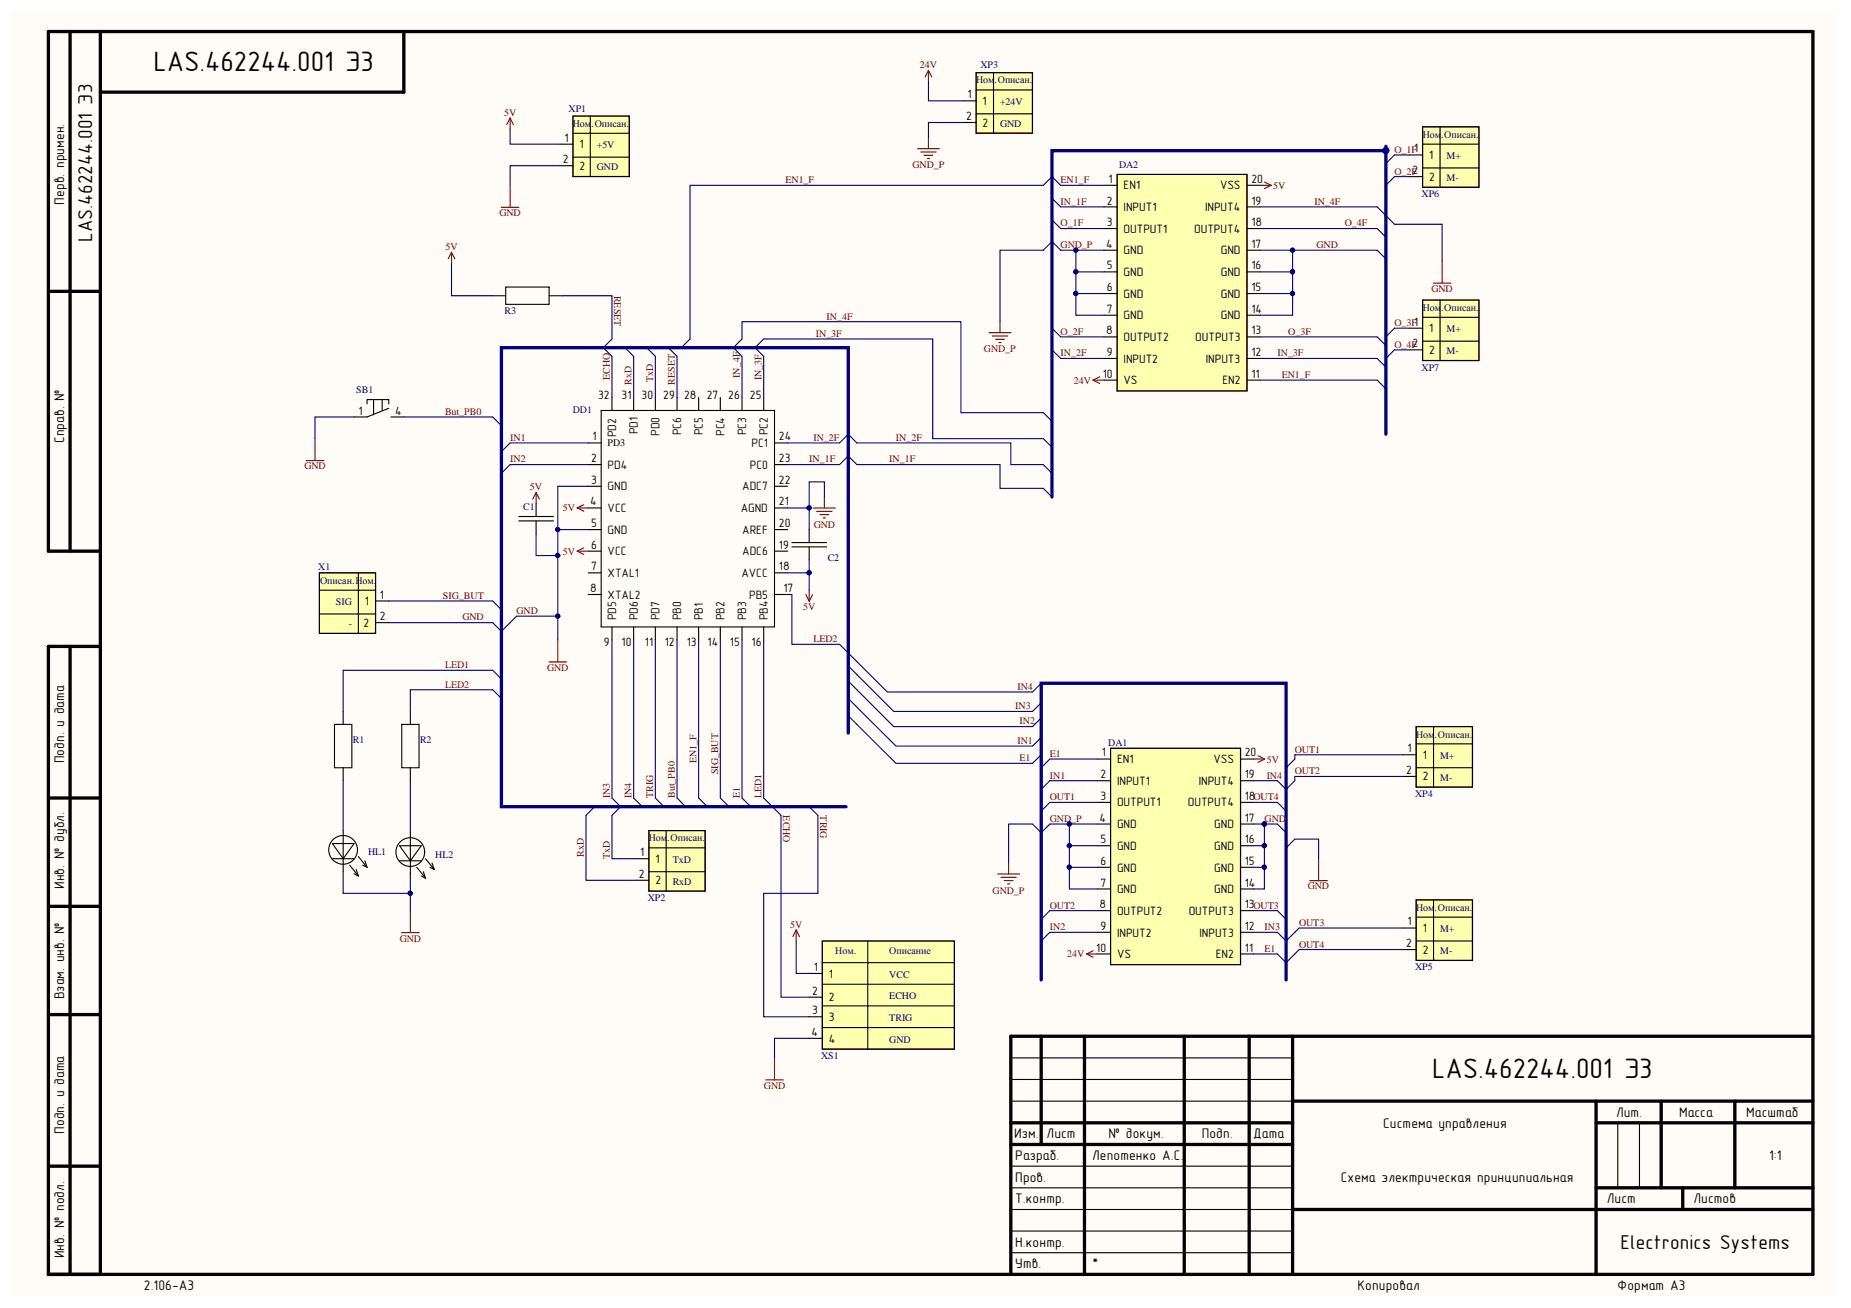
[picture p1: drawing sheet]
<svg xmlns="http://www.w3.org/2000/svg" width="297mm" height="210mm" viewBox="0 0 297 210" stroke-linecap="round" stroke-linejoin="round" font-family="sans-serif">
<path d="M2.2 1.6h292.2v206.4h-292.2z" fill="#fffcf8"/>
<g fill="none" stroke="#000" stroke-width=".53">
<path d="M11.2 5.1v83.3M16.1 5.1v199.4M64.8 5.1v9.7h-48.7M7.8 46.8h8.3M16.1 88.4h-8.3v-83.3h283.1v199.4h-283.1v-100.8h8.3M11.2 103.7v100.8M7.8 128.1h8.3M7.8 145.4h8.3M7.8 162.8h8.3M167.1 166.3v17.4M174 166.3v38.2M190 166.3v38.2"/>
<path d="M200.5 166.3v38.2M207.4 176.7h83.5M207.4 166.3v38.2M256.1 176.7v27.8M266.6 176.7v13.9M278.4 176.7v13.9M290.9 166.3h-128.7v38.2M7.8 187.1h8.3M162.2 180.2h45.2M162.2 183.7h45.2M207.4 194.1h83.5M256.1 180.2h34.8"/>
<path d="M256.1 190.6h34.8M270 190.6v3.5"/>
</g>
<g fill="none" stroke="#000" stroke-width=".18">
<path d="M94.4 71.1h2.1M94.4 74.6h2.1M94.4 78h2.1M96.5 65.9h27.8v34.7h-27.8zM98.2 63.8v2.1M101.7 63.8v2.1M105.2 63.8v2.1M108.6 63.8v2.1M112.1 63.8v2.1M115.6 63.8v2.1M119.1 63.8v2.1M122.6 63.8v2.1"/>
<path d="M124.3 71.1h2.1M124.3 74.6h2.1M124.3 78h2.1M94.4 81.5h2.1M94.4 85h2.1M94.4 88.4h2.1M94.4 91.9h2.1M94.4 95.4h2.1M124.3 81.5h2.1M124.3 85h2.1M124.3 88.4h2.1M124.3 91.9h2.1"/>
<path d="M124.3 95.4h2.1M98.2 100.6v2.1M101.7 100.6v2.1M105.2 100.6v2.1M108.6 100.6v2.1M112.1 100.6v2.1M115.6 100.6v2.1M119.1 100.6v2.1M122.6 100.6v2.1M162.2 176.7h45.2M162.2 173.2h45.2M162.2 169.8h45.2"/>
<path d="M162.2 197.6h45.2M162.2 194.1h45.2M162.2 190.6h45.2M162.2 187.1h45.2M259.6 180.2v10.4M263.1 180.2v10.4M162.2 201h45.2"/>
</g>
<path d="M179.3 28h20.8v34.7h-20.8z" fill="#ffffb0" stroke="#800000" stroke-width=".16"/>
<g fill="none" stroke="#000" stroke-width=".18">
<path d="M177.2 36.7h2.1M177.2 33.2h2.1M177.2 29.7h2.1M179.3 28h20.8v34.7h-20.8zM200.1 36.7h2.1M200.1 33.2h2.1M200.1 29.7h2.1M177.2 57.5h2.1M177.2 54.1h2.1M177.2 50.6h2.1M177.2 47.1h2.1M177.2 43.6h2.1"/>
<path d="M177.2 40.2h2.1M200.1 57.5h2.1M200.1 54.1h2.1M200.1 50.6h2.1M200.1 47.1h2.1M200.1 43.6h2.1M200.1 40.2h2.1M177.2 61h2.1M200.1 61h2.1"/>
</g>
<path d="M178.2 120.1h20.9v34.7h-20.9z" fill="#ffffb0" stroke="#800000" stroke-width=".16"/>
<g fill="none" stroke="#000" stroke-width=".18">
<path d="M176.1 139.2h2.1M176.1 135.7h2.1M176.1 132.2h2.1M176.1 128.8h2.1M176.1 125.3h2.1M176.1 121.8h2.1M178.2 120.1h20.9v34.7h-20.9zM199.1 139.2h2.1M199.1 135.7h2.1M199.1 132.2h2.1M199.1 128.8h2.1M199.1 125.3h2.1"/>
<path d="M199.1 121.8h2.1M176.1 153.1h2.1M176.1 149.6h2.1M176.1 146.1h2.1M176.1 142.7h2.1M199.1 153.1h2.1M199.1 149.6h2.1M199.1 146.1h2.1M199.1 142.7h2.1"/>
</g>
<path d="M228.3 20.3h9v9.7h-9z" fill="#ffffb0" stroke="#800000" stroke-width=".16"/>
<path d="M226.2 28.3h2.1M226.2 24.9h2.1M228.3 20.3h9v9.8h-9zM228.3 23.1h9M228.3 27h9M231.1 20.3v9.8" fill="none" stroke="#000" stroke-width=".18"/>
<path d="M228.3 48.1h9v9.7h-9z" fill="#ffffb0" stroke="#800000" stroke-width=".16"/>
<path d="M226.2 56.1h2.1M226.2 52.7h2.1M228.3 48.1h9v9.8h-9zM228.3 50.9h9M228.3 54.8h9M231.1 48.1v9.8" fill="none" stroke="#000" stroke-width=".18"/>
<path d="M227.3 116.6h9v9.7h-9z" fill="#ffffb0" stroke="#800000" stroke-width=".16"/>
<path d="M227.3 116.6h9v9.7h-9zM227.3 119.4h9M230 116.6v9.7M225.2 124.6h2.1M225.2 121.1h2.1M227.3 123.2h9" fill="none" stroke="#000" stroke-width=".18"/>
<path d="M227.3 144.4h9v9.7h-9z" fill="#ffffb0" stroke="#800000" stroke-width=".16"/>
<path d="M225.2 152.4h2.1M225.2 148.9h2.1M227.3 144.4h9v9.7h-9zM227.3 147.2h9M227.3 151h9M230 144.4v9.7" fill="none" stroke="#000" stroke-width=".18"/>
<path d="M91.9 18.6h9.1v9.7h-9.1z" fill="#ffffb0" stroke="#800000" stroke-width=".16"/>
<path d="M91.9 18.6h9.1v9.7h-9.1zM94.7 18.6v9.7M89.9 26.6h2M89.9 23.1h2M91.9 21.4h9.1M91.9 25.2h9.1" fill="none" stroke="#000" stroke-width=".18"/>
<path d="M104.1 133.3h9v9.7h-9z" fill="#ffffb0" stroke="#800000" stroke-width=".16"/>
<path d="M102 137.8h2.1M104.1 133.3h9.1v9.7h-9.1zM104.1 136.1h9.1M104.1 139.9h9.1M106.9 133.3v9.7M102 141.3h2.1" fill="none" stroke="#000" stroke-width=".18"/>
<path d="M132 151h21.1v17.3h-21.1z" fill="#ffffb0" stroke="#800000" stroke-width=".16"/>
<g fill="none" stroke="#000" stroke-width=".18">
<path d="M83.3 82.9h5.5M83.3 83.6h5.5M86 80.8v2.1M86 83.6v2.1M127.1 87.1h5.5M127.1 87.8h5.5M129.9 85v2.1M129.9 87.8v2M129.9 156.2h2.1M132 151h21.2v17.4h-21.2zM132 157.9h21.2M132 154.5h21.2"/>
<path d="M139.3 151v17.4M129.9 160h2.1M129.9 163.2h2.1M129.9 166.6h2.1M132 164.9h21.2M132 161.4h21.2"/>
</g>
<path d="M156.6 11.7h9.1v9.7h-9.1z" fill="#ffffb0" stroke="#800000" stroke-width=".16"/>
<g fill="none" stroke="#000" stroke-width=".18">
<path d="M154.6 19.7h2M154.6 16.2h2M156.6 11.7h9.1v9.7h-9.1zM156.6 14.4h9.1M156.6 18.3h9.1M159.4 11.7v9.7M79.1 47.5h2.1M81.2 46.1h6.9v2.7h-6.9zM88.1 47.5h2.1M58.9 64.8v-.7h3.5v.7M59.9 64.1v2.5M61.3 64.1v1.8"/>
<path d="M62.4 65.5l-3.5 1.4h-2.1M62.7 66.9h2.1"/>
</g>
<path d="M51.3 91.9h8.9v9.7h-8.9z" fill="#ffffb0" stroke="#800000" stroke-width=".16"/>
<g fill="none" stroke="#000" stroke-width=".18">
<path d="M51.3 91.9h9v9.8h-9zM51.3 94.7h9M51.3 98.5h9M57.5 91.9v9.8M60.3 99.9h2.1M60.3 96.4h2.1M53.7 116.3h2.8v6.9h-2.8zM55.1 114.2v2.1M64.5 116.3h2.7v6.9h-2.7zM65.8 114.2v2.1M53.3 135.4h3.5l-1.7 2.4zM53.3 137.8h3.5"/>
<path d="M55.1 123.2v2.1M55.1 133.3v6.6M56.1 138.8l1.4 1.8M57.2 139.5l.3 1.1M57.5 137.5l1.4 1.7M58.2 138.8l.7 .4M58.6 138.1l.3 1.1M64.1 135.7h3.5l-1.8 2.4zM64.1 138.1h3.5M65.8 123.2v2.1M65.8 133.6v6.6M66.9 139.2l1.4 1.7"/>
<path d="M67.9 139.9l.4 1M68.3 137.8l1.4 1.7M69 139.2l.7 .3M69.3 138.5l.4 1M56.8 140.2l.7 .4M67.6 140.6l.7 .3"/>
<circle cx="55.1" cy="136.4" r="2.31"/>
<circle cx="65.8" cy="136.7" r="2.31"/>
</g>
<path d="M222.4 24.2h-53.6v55.6M222.4 23.5v46.2M136.1 117.6v-61.8h-55.6v73.7h55.3M167.1 157.3v-47.7h39.3v47.7" fill="none" stroke="#000080" stroke-width=".53"/>
<g fill="#000080" stroke="#000080" stroke-width=".16">
<circle cx="222.4" cy="24.2" r=".51"/>
<circle cx="65.8" cy="143.3" r=".34"/>
<circle cx="172.6" cy="43.6" r=".34"/>
<circle cx="172.6" cy="47.1" r=".34"/>
<circle cx="207.4" cy="43.6" r=".34"/>
<circle cx="207.4" cy="47.1" r=".34"/>
<circle cx="202.9" cy="139.2" r=".34"/>
<circle cx="202.9" cy="135.7" r=".33"/>
<circle cx="202.9" cy="132.2" r=".34"/>
<circle cx="171.6" cy="139.2" r=".34"/>
<circle cx="171.6" cy="135.7" r=".33"/>
<circle cx="89.5" cy="85" r=".34"/>
<circle cx="129.8" cy="91.9" r=".34"/>
<circle cx="129.8" cy="81.5" r=".34"/>
<circle cx="89.5" cy="89.1" r=".34"/>
<circle cx="89.5" cy="98.9" r=".33"/>
<circle cx="171.6" cy="132.2" r=".34"/>
<circle cx="172.6" cy="40.1" r=".33"/>
<circle cx="207.4" cy="40.1" r=".33"/>
</g>
<g fill="none" stroke="#000080" stroke-width=".18">
<path d="M149 13.1v3.1h5.6M154.6 19.7h-5.6v2.4M81.9 20.7v2.4h8M89.9 26.6h-8v3.1M168.8 31.8l1.4 1.4h7M168.8 35.3l1.4 1.4h7M177.2 29.7h-7l-1.4-1.4-1.4 1.4h-56.7v24.7l-1.4 1.4M202.2 33.2h18.8l2.8 2.8h7.6v5.9M202.2 36.7h18.8l1.4 1.4M226.2 24.9h-2.4l-1.4 1.4M226.2 28.3h-2.4l-1.4 1.4M72.5 42.2v5.3h6.6"/>
<path d="M90.2 47.5h8v6.9l-1.4 1.4 1.4 1.4v6.6M100.3 55.8l1.4 1.4v6.6M103.8 55.8l1.4 1.4v6.6M107.3 55.8l1.3 1.4v6.6M168.8 52.7l1.4 1.4h7M168.8 56.1l1.4 1.4h7M172.7 40.2v10.4h4.5M172.7 43.6h4.5M172.7 47.1h4.5M177.2 40.2h-7l-1.4-1.4-1.4 1.4h-6.9v11.4M202.2 54.1h18.8l1.4 1.3M202.2 40.2h18.8l1.4 1.3"/>
<path d="M202.2 57.5h18.8l1.4 1.4M202.2 43.6h5.2M202.2 47.1h5.2M207.4 40.2v10.4h-5.2M226.2 56.1h-2.4l-1.4 1.4M226.2 52.7h-2.4l-1.4 1.4M56.8 66.9h-6.3v3.5M64.8 66.9h14.3l1.4 1.4M94.4 71.1h-12.5l-1.4 1.4M94.4 78h-4.9v7M94.4 74.6h-12.5l-1.4 1.4M119.1 63.8v-6.6l-1.4-1.4 1.4-1.4v-2.8h35.1v14.6h13.2l1.4 1.4"/>
<path d="M122.6 63.8v-6.6l-1.4-1.4 1.4-1.4h27.1v16h17.7l1.4 1.4M126.4 74.6h8.3l1.4-1.4 1.4 1.4h23v3.8h6.9l1.4 1.4M126.4 71.1h8.3l1.4-1.4 1.4 1.4h24.7v3.5h5.2l1.4 1.4M132.3 79.8v-2.5h-2.4v7.7M202.2 61h18.8l1.4 1.4M62.4 96.4h16.7l1.4 1.4M86 85.7v3.5h3.5M89.5 98.9h-6.6l-2.4 2.4-1.4-1.4h-16.7M94.4 85h-4.9v17.7M126.4 95.4h.7v8h7.6l7.7 7.6h23.3l1.4-1.4M126.4 91.9h3.5M126.4 81.5h3.5"/>
<path d="M129.9 89.8v4.9M80.5 109l-1.4-1.4h-24v6.6M80.5 112.1l-1.4-1.4h-13.3v3.5M98.2 102.7v25.4l1.4 1.4-1.4 1.3v7h3.8M101.7 102.7v25.4l1.4 1.4M105.2 102.7v25.4l1.4 1.4M108.6 102.7v25.4l1.4 1.4M112.1 102.7v25.4l1.4 1.4M115.6 102.7v25.4l1.4 1.4M119.1 102.7v25.4l1.4 1.4M122.6 102.7v25.4l2.7 2.7v29.2h4.6M136.1 114.9l7.7 7.6h21.9l1.4-1.4"/>
<path d="M136.1 112.1l7.7 7.6h21.9l1.4-1.4M136.1 109.3l7.3 7.3h22.3l1.4-1.4M136.1 106.9l7.3 7.3h22.3l1.4-1.4M55.1 139.9v3.5h10.7M55.1 125.3v8M65.8 125.3v8.3M95.4 129.5l-1.4 1.3v10.5h8M129.9 129.5l1.4 1.3v12.6h-8.7v19.8h7.3M171.6 132.2v10.5h4.5M171.6 139.2h4.5M171.6 135.7h4.5M176.1 128.8h-7.6l-1.4 1.4"/>
<path d="M176.1 125.3h-7.6l-1.4 1.4M176.1 132.2h-7.6l-1.4 1.4-1.4-1.4h-3.8v6.3M176.1 121.8h-7.6l-1.4 1.4M201.2 135.7h1.7v7h-1.7M201.2 132.2h3.8l1.4 1.4M201.2 128.8h3.8l1.4 1.4M201.2 139.2h1.7M202.9 132.2v3.5M206.4 136.1l1.4-1.4h3.8v3.1M225.2 121.1h-17.4v.7l-1.4 1.4M225.2 124.6h-17.4v.7l-1.4 1.4-1.4-1.4h-3.8M65.8 140.2v5.9"/>
<path d="M127.8 151v5.2h2.1M176.1 146.1h-7.6l-1.4 1.4M176.1 149.6h-7.6l-1.4 1.4M201.2 146.1h3.8l1.4 1.4M225.2 148.9h-16.7l-2.1 2.1-1.4-1.4h-3.8M225.2 152.4h-16.7l-2.1 2.1-1.4-1.4h-3.8M129.9 166.6h-5.6v3.2"/>
</g>
<g fill="none" stroke="#800000" stroke-width=".18">
<path d="M81.9 18.9l-.6 1.1M81.9 18.9l.5 1.1M81.9 18.9v1.8M149 11.3l-.5 1.1M149 11.3l.5 1.1M149 11.3v1.8M80.4 33.3h2.9M81.9 29.7v3.6M147.2 23.9h3.6M147.8 24.4h2.4M148.3 24.9h1.4M148.8 25.4h.4"/>
<path d="M149 22.1v1.8M202.2 29.7h1.8M202.9 29.2l1.1 .5M204 29.7l-1.1 .6M72.5 40.5l-.6 1M72.5 40.5l.5 1M72.5 40.5v1.7M158.7 53.4h3.5M159.2 53.9h2.5M159.8 54.5h1.4M160.3 55h.4M160.5 51.6v1.8"/>
<path d="M230 45.4h2.8M231.4 41.9v3.5M49.1 73.9h2.9M50.5 70.4v3.5M86 79l-.5 1.1M86 79l.6 1.1M86 79v1.8M132.3 79.8v1.7M175.4 61l1.1 .5M175.4 61h1.8M176.5 60.5l-1.1 .5M92.6 81.5h1.8"/>
<path d="M92.6 81.5l1.1 .5M92.6 88.4l1.1 .6M92.6 88.4h1.8M93.7 81l-1.1 .5M93.7 87.9l-1.1 .5M129.3 95.4l.6 1.1M129.9 94.7v1.8M130.4 95.4l-.5 1.1M130.5 81.5h3.6M131.1 82.1h2.4M131.6 82.6h1.4M132.1 83.1h.4"/>
<path d="M88.1 106.2h2.8M89.5 102.7v3.5M161.9 138.5v1.8M201.2 121.8h1.7M201.9 121.3l1 .5M202.9 121.8l-1 .5M211.6 137.8v3.5M64.4 149.7h2.9M65.8 146.1v3.6M127.8 149.2l-.6 1.1M127.8 149.2l.5 1.1M127.8 149.2v1.8"/>
<path d="M160.1 140.3h3.5M160.6 140.8h2.5M161.1 141.3h1.5M161.7 141.8h.3M174.4 153.1l1 .5M174.4 153.1h1.7M175.4 152.6l-1 .5M210.2 141.3h2.8M122.9 173.3h2.8M124.3 169.8v3.5"/>
</g>
<g font-size="4.5">
<text x="24.6" y="11.5">LAS.462244.001 Э3</text>
<text x="229.8" y="173.1">LAS.462244.001 Э3</text>
</g>
<g font-size="3.2">
<text x="14.8" y="38.8" transform="rotate(-90 14.8 38.8)">LAS.462244.001 Э3</text>
<text x="260.1" y="200.4">Electronics Systems</text>
</g>
<g font-size="2.2">
<text x="10.3" y="32.9" transform="rotate(-90 10.3 32.9)">Перв. примен.</text>
<text x="10.3" y="71.1" transform="rotate(-90 10.3 71.1)">Справ. №</text>
<text x="10.3" y="122.5" transform="rotate(-90 10.3 122.5)">Подп. и дата</text>
<text x="10.3" y="142.6" transform="rotate(-90 10.3 142.6)">Инв. № дубл.</text>
<text x="10.3" y="160.4" transform="rotate(-90 10.3 160.4)">Взам. инв. №</text>
<text x="259.3" y="179.2">Лит.</text>
<text x="269.4" y="179.2">Масса</text>
<text x="280.2" y="179.2">Масштаб</text>
<text x="10.3" y="181.9" transform="rotate(-90 10.3 181.9)">Подп. и дата</text>
<text x="162.8" y="182.7">Изм.</text>
<text x="168" y="182.7">Лист</text>
<text x="177.9" y="182.7">№ докум.</text>
<text x="192.9" y="182.7">Подп.</text>
<text x="201.1" y="182.7">Дата</text>
<text x="222" y="181">Система управления</text>
<text x="162.9" y="189.7">Пров.</text>
<text x="162.9" y="186.2">Разраб.</text>
<text x="175.3" y="186.2">Лепотенко А.С.</text>
<text x="215.2" y="189.7">Схема электрическая принципиальная</text>
<text x="283.9" y="186.2">1:1</text>
<text x="162.9" y="193.1">Т.контр.</text>
<text x="257.9" y="193.1">Лист</text>
<text x="271.8" y="193.1">Листов</text>
<text x="10.3" y="201.9" transform="rotate(-90 10.3 201.9)">Инв. № подл.</text>
<text x="162.9" y="203.6">Утв.</text>
<text x="162.9" y="200.1">Н.контр.</text>
<text x="175.3" y="203.6">*</text>
<text x="23.1" y="207">2.106-A3</text>
<text x="217.9" y="207">Копировал</text>
<text x="259.6" y="207">Формат А3</text>
</g>
<g font-size="1.9">
<text x="155.3" y="15.8">1</text>
<text x="157.7" y="16.9">1</text>
<text x="90.6" y="22.7">1</text>
<text x="93" y="23.8">1</text>
<text x="155" y="19.3">2</text>
<text x="157.7" y="20.3">2</text>
<text x="90.3" y="26.2">2</text>
<text x="93" y="27.2">2</text>
<text x="177.9" y="29.3">1</text>
<text x="200.8" y="29.3">20</text>
<text x="226.7" y="27.9">2</text>
<text x="226.9" y="24.5">1</text>
<text x="229.4" y="29">2</text>
<text x="229.4" y="25.5">1</text>
<text x="177.6" y="32.8">2</text>
<text x="180.3" y="33.9">INPUT1</text>
<text x="180.3" y="30.4">EN1</text>
<text x="193.4" y="33.9">INPUT4</text>
<text x="195.8" y="30.4">VSS</text>
<text x="200.8" y="32.8">19</text>
<text x="177.5" y="39.8">4</text>
<text x="177.6" y="36.3">3</text>
<text x="180.3" y="40.8">GND</text>
<text x="180.3" y="37.3">OUTPUT1</text>
<text x="191.6" y="37.3">OUTPUT4</text>
<text x="195.9" y="40.8">GND</text>
<text x="200.8" y="39.8">17</text>
<text x="200.8" y="36.3">18</text>
<text x="177.6" y="46.7">6</text>
<text x="177.6" y="43.2">5</text>
<text x="180.3" y="47.8">GND</text>
<text x="180.3" y="44.3">GND</text>
<text x="195.9" y="47.8">GND</text>
<text x="195.9" y="44.3">GND</text>
<text x="200.8" y="46.7">15</text>
<text x="200.8" y="43.2">16</text>
<text x="177.5" y="53.6">8</text>
<text x="177.6" y="50.2">7</text>
<text x="180.3" y="51.2">GND</text>
<text x="195.9" y="51.2">GND</text>
<text x="200.8" y="53.6">13</text>
<text x="200.8" y="50.2">14</text>
<text x="226.9" y="52.3">1</text>
<text x="229.4" y="53.3">1</text>
<text x="177.6" y="57.2">9</text>
<text x="180.3" y="58.2">INPUT2</text>
<text x="180.3" y="54.7">OUTPUT2</text>
<text x="191.8" y="54.7">OUTPUT3</text>
<text x="193.5" y="58.2">INPUT3</text>
<text x="200.8" y="57.2">12</text>
<text x="226.7" y="55.8">2</text>
<text x="229.4" y="56.8">2</text>
<text x="96" y="64.1">32</text>
<text x="99.8" y="64.1">31</text>
<text x="103" y="64.1">30</text>
<text x="106.4" y="64.1">29</text>
<text x="109.8" y="64.1">28</text>
<text x="113.4" y="64.1">27</text>
<text x="116.9" y="64.1">26</text>
<text x="120.3" y="64.1">25</text>
<text x="177" y="60.6">10</text>
<text x="180.3" y="61.7">VS</text>
<text x="196.2" y="61.7">EN2</text>
<text x="200.8" y="60.6">11</text>
<text x="57.6" y="66.5">1</text>
<text x="63.4" y="66.5">4</text>
<text x="95.1" y="70.7">1</text>
<text x="98.9" y="70.2" transform="rotate(-90 98.9 70.2)">PD2</text>
<text x="102.3" y="69.7" transform="rotate(-90 102.3 69.7)">PD1</text>
<text x="105.8" y="70" transform="rotate(-90 105.8 70)">PD0</text>
<text x="109.3" y="69.8" transform="rotate(-90 109.3 69.8)">PC6</text>
<text x="112.8" y="69.8" transform="rotate(-90 112.8 69.8)">PC5</text>
<text x="116.2" y="70" transform="rotate(-90 116.2 70)">PC4</text>
<text x="119.8" y="69.8" transform="rotate(-90 119.8 69.8)">PC3</text>
<text x="120.6" y="71.7">PC1</text>
<text x="123.2" y="69.8" transform="rotate(-90 123.2 69.8)">PC2</text>
<text x="125" y="70.7">24</text>
<text x="94.8" y="74.2">2</text>
<text x="94.8" y="77.6">3</text>
<text x="97.5" y="75.2">PD4</text>
<text x="120.3" y="75.2">PC0</text>
<text x="125" y="74.2">23</text>
<text x="125" y="77.6">22</text>
<text x="94.7" y="81.1">4</text>
<text x="97.5" y="78.7">GND</text>
<text x="97.5" y="82.2">VCC</text>
<text x="118.9" y="82.2">AGND</text>
<text x="119.1" y="78.7">ADC7</text>
<text x="125" y="81.1">21</text>
<text x="94.8" y="84.6">5</text>
<text x="94.8" y="88.1">6</text>
<text x="97.5" y="85.6">GND</text>
<text x="97.5" y="89.1">VCC</text>
<text x="119.1" y="85.6">AREF</text>
<text x="119.1" y="89.1">ADC6</text>
<text x="125" y="84.6">20</text>
<text x="125" y="88.1">19</text>
<text x="94.7" y="95">8</text>
<text x="94.8" y="91.5">7</text>
<text x="97.5" y="92.6">XTAL1</text>
<text x="119" y="92.6">AVCC</text>
<text x="125" y="91.5">18</text>
<text x="125.7" y="95">17</text>
<text x="58.3" y="100.6">2</text>
<text x="58.6" y="97.1">1</text>
<text x="61" y="99.5">2</text>
<text x="61" y="96.1">1</text>
<text x="97.5" y="96.1">XTAL2</text>
<text x="98.9" y="99.6" transform="rotate(-90 98.9 99.6)">PD5</text>
<text x="102.3" y="99.6" transform="rotate(-90 102.3 99.6)">PD6</text>
<text x="105.8" y="99.6" transform="rotate(-90 105.8 99.6)">PD7</text>
<text x="109.3" y="99.6" transform="rotate(-90 109.3 99.6)">PB0</text>
<text x="112.8" y="99.6" transform="rotate(-90 112.8 99.6)">PB1</text>
<text x="116.2" y="99.6" transform="rotate(-90 116.2 99.6)">PB2</text>
<text x="119.8" y="99.6" transform="rotate(-90 119.8 99.6)">PB3</text>
<text x="120.2" y="96.1">PB5</text>
<text x="123.2" y="99.6" transform="rotate(-90 123.2 99.6)">PB4</text>
<text x="96.9" y="103.7">9</text>
<text x="99.8" y="103.7">10</text>
<text x="103.5" y="103.7">11</text>
<text x="106.7" y="103.7">12</text>
<text x="110.2" y="103.7">13</text>
<text x="113.5" y="103.7">14</text>
<text x="117.1" y="103.7">15</text>
<text x="120.6" y="103.7">16</text>
<text x="176.6" y="124.9">2</text>
<text x="176.8" y="121.4">1</text>
<text x="179.3" y="126">INPUT1</text>
<text x="179.3" y="122.5">EN1</text>
<text x="192.4" y="126">INPUT4</text>
<text x="194.7" y="122.5">VSS</text>
<text x="199.8" y="124.9">19</text>
<text x="199.8" y="121.4">20</text>
<text x="225.6" y="124.2">2</text>
<text x="225.9" y="120.7">1</text>
<text x="228.3" y="125.2">2</text>
<text x="228.3" y="121.8">1</text>
<text x="176.5" y="131.8">4</text>
<text x="176.6" y="128.4">3</text>
<text x="179.3" y="129.4">OUTPUT1</text>
<text x="190.6" y="129.4">OUTPUT4</text>
<text x="199.8" y="131.8">17</text>
<text x="199.8" y="128.4">18</text>
<text x="102.8" y="137.4">1</text>
<text x="176.6" y="135.3">5</text>
<text x="179.3" y="136.4">GND</text>
<text x="179.3" y="132.9">GND</text>
<text x="194.9" y="136.4">GND</text>
<text x="194.9" y="132.9">GND</text>
<text x="199.8" y="135.3">16</text>
<text x="102.5" y="140.9">2</text>
<text x="105.2" y="141.9">2</text>
<text x="105.2" y="138.5">1</text>
<text x="176.6" y="142.3">7</text>
<text x="176.6" y="138.8">6</text>
<text x="179.3" y="143.3">GND</text>
<text x="179.3" y="139.9">GND</text>
<text x="194.9" y="143.3">GND</text>
<text x="194.9" y="139.9">GND</text>
<text x="199.8" y="142.3">14</text>
<text x="199.8" y="138.8">15</text>
<text x="176.5" y="145.7">8</text>
<text x="176.6" y="149.2">9</text>
<text x="179.3" y="146.8">OUTPUT2</text>
<text x="190.8" y="146.8">OUTPUT3</text>
<text x="199.8" y="149.2">12</text>
<text x="199.8" y="145.7">13</text>
<text x="225.9" y="148.5">1</text>
<text x="228.3" y="149.6">1</text>
<text x="130.6" y="155.8">1</text>
<text x="175.9" y="152.7">10</text>
<text x="179.3" y="153.8">VS</text>
<text x="179.3" y="150.3">INPUT2</text>
<text x="192.5" y="150.3">INPUT3</text>
<text x="195.1" y="153.8">EN2</text>
<text x="199.8" y="152.7">11</text>
<text x="225.6" y="152">2</text>
<text x="228.3" y="153">2</text>
<text x="130.3" y="159.6">2</text>
<text x="133" y="156.9">1</text>
<text x="133" y="160.7">2</text>
<text x="130.2" y="166.3">4</text>
<text x="130.3" y="162.7">3</text>
<text x="133" y="163.8">3</text>
<text x="133" y="167.3">4</text>
</g>
<g font-size="1.6" fill="#800000">
<text x="147.6" y="10.9">24V</text>
<text x="80.9" y="18.6">5V</text>
<text x="126.1" y="29.4">EN1_F</text>
<text x="146.4" y="27">GND_P</text>
<text x="170.2" y="29.4">EN1_F</text>
<text x="223.8" y="24.5">O_1F</text>
<text x="223.8" y="28">O_2F</text>
<text x="80.1" y="34.7">GND</text>
<text x="170.2" y="32.9">IN_1F</text>
<text x="204.3" y="30.3">5V</text>
<text x="210.9" y="32.9">IN_4F</text>
<text x="71.5" y="40.1">5V</text>
<text x="170.2" y="36.3">O_1F</text>
<text x="170.2" y="39.8">GND_P</text>
<text x="211.3" y="39.8">GND</text>
<text x="215.8" y="36.3">O_4F</text>
<text x="98.6" y="47.4" transform="rotate(90 98.6 47.4)">RESET</text>
<text x="229.7" y="46.8">GND</text>
<text x="132.7" y="51.3">IN_4F</text>
<text x="170.2" y="53.7">O_2F</text>
<text x="206.7" y="53.7">O_3F</text>
<text x="223.8" y="52.3">O_3F</text>
<text x="130.9" y="54.1">IN_3F</text>
<text x="157.9" y="56.6">GND_P</text>
<text x="170.2" y="57.2">IN_2F</text>
<text x="205" y="57.2">IN_3F</text>
<text x="223.8" y="55.8">O_4F</text>
<text x="97.8" y="61" transform="rotate(-90 97.8 61)">ECHO</text>
<text x="101.4" y="61.7" transform="rotate(-90 101.4 61.7)">RxD</text>
<text x="104.8" y="61.3" transform="rotate(-90 104.8 61.3)">TxD</text>
<text x="108.3" y="61.7" transform="rotate(-90 108.3 61.7)">RESET</text>
<text x="118.7" y="60.7" transform="rotate(-90 118.7 60.7)">IN_4F</text>
<text x="122.2" y="61" transform="rotate(-90 122.2 61)">IN_3F</text>
<text x="172.3" y="61.5">24V</text>
<text x="205.7" y="60.7">EN1_F</text>
<text x="71.4" y="66.6">But_PB0</text>
<text x="81.9" y="70.8">IN1</text>
<text x="130.5" y="70.8">IN_2F</text>
<text x="143.8" y="70.8">IN_2F</text>
<text x="48.8" y="75.3">GND</text>
<text x="81.9" y="74.2">IN2</text>
<text x="129.9" y="74.2">IN_1F</text>
<text x="142.7" y="74.2">IN_1F</text>
<text x="85" y="78.7">5V</text>
<text x="90.3" y="82">5V</text>
<text x="90.3" y="89">5V</text>
<text x="130.6" y="84.7">GND</text>
<text x="71.1" y="96.1">SIG_BUT</text>
<text x="74.2" y="99.6">GND</text>
<text x="82.9" y="98.5">GND</text>
<text x="128.9" y="97.9">5V</text>
<text x="71.4" y="107.2">LED1</text>
<text x="87.8" y="107.7">GND</text>
<text x="130.5" y="103.1">LED2</text>
<text x="71.4" y="110.3">LED2</text>
<text x="162.9" y="113.8">IN3</text>
<text x="163.3" y="110.7">IN4</text>
<text x="163.3" y="119.4">IN1</text>
<text x="163.6" y="116.2">IN2</text>
<text x="111.8" y="122.5" transform="rotate(-90 111.8 122.5)">EN1_F</text>
<text x="115.3" y="124.2" transform="rotate(-90 115.3 124.2)">SIG_BUT</text>
<text x="163.6" y="122.2">E1</text>
<text x="168.5" y="121.5">E1</text>
<text x="168.5" y="124.9">IN1</text>
<text x="203.3" y="124.9">IN4</text>
<text x="203.3" y="122.4">5V</text>
<text x="207.8" y="124.2">OUT2</text>
<text x="207.8" y="120.8">OUT1</text>
<text x="97.8" y="128.1" transform="rotate(-90 97.8 128.1)">IN3</text>
<text x="101.4" y="128.1" transform="rotate(-90 101.4 128.1)">IN4</text>
<text x="104.8" y="128.1" transform="rotate(-90 104.8 128.1)">TRIG</text>
<text x="108.3" y="128.1" transform="rotate(-90 108.3 128.1)">But_PB0</text>
<text x="118.7" y="128.1" transform="rotate(-90 118.7 128.1)">E1</text>
<text x="122.2" y="128.1" transform="rotate(-90 122.2 128.1)">LED1</text>
<text x="125.7" y="130.9" transform="rotate(90 125.7 130.9)">ECHO</text>
<text x="131.6" y="130.9" transform="rotate(90 131.6 130.9)">TRIG</text>
<text x="168.5" y="128.4">OUT1</text>
<text x="168.5" y="131.9">GND_P</text>
<text x="201.2" y="128.4">OUT4</text>
<text x="202.9" y="131.9">GND</text>
<text x="93.7" y="137.4" transform="rotate(-90 93.7 137.4)">RxD</text>
<text x="97.8" y="137.8" transform="rotate(-90 97.8 137.8)">TxD</text>
<text x="159.3" y="143.4">GND_P</text>
<text x="209.9" y="142.7">GND</text>
<text x="126.8" y="148.9">5V</text>
<text x="168.5" y="145.8">OUT2</text>
<text x="168.5" y="149.3">IN2</text>
<text x="201.2" y="145.8">OUT3</text>
<text x="202.9" y="149.3">IN3</text>
<text x="208.5" y="148.6">OUT3</text>
<text x="64.1" y="151.1">GND</text>
<text x="171.3" y="153.6">24V</text>
<text x="202.9" y="152.7">E1</text>
<text x="208.5" y="152.1">OUT4</text>
<text x="122.6" y="174.7">GND</text>
</g>
<g font-size="1.6" fill="#000080">
<text x="157.3" y="11">XP3</text>
<text x="91.3" y="17.9">XP1</text>
<text x="156.6" y="13.4">Ном</text>
<text x="159.6" y="13.4">.Описан.</text>
<text x="160.5" y="16.9">+24V</text>
<text x="91.9" y="20.4">Ном</text>
<text x="94.9" y="20.4">.Описан.</text>
<text x="95.8" y="23.8">+5V</text>
<text x="160.5" y="20.4">GND</text>
<text x="228.3" y="22.1">Ном</text>
<text x="231.3" y="22.1">.Описан.</text>
<text x="95.8" y="27.3">GND</text>
<text x="179.6" y="27">DA2</text>
<text x="232.2" y="29">M-</text>
<text x="232.2" y="25.6">M+</text>
<text x="228.1" y="31.7">XP6</text>
<text x="81" y="50.4">R3</text>
<text x="228.3" y="49.9">Ном</text>
<text x="231.3" y="49.9">.Описан.</text>
<text x="232.2" y="53.4">M+</text>
<text x="228.1" y="59.5">XP7</text>
<text x="232.2" y="56.9">M-</text>
<text x="57.2" y="63.1">SB1</text>
<text x="91.9" y="66.2">DD1</text>
<text x="83.9" y="81.9">C1</text>
<text x="51.1" y="91.4">X1</text>
<text x="51.4" y="93.7">Описан.Ном.</text>
<text x="132.8" y="90.1">C2</text>
<text x="53.9" y="97.2">SIG</text>
<text x="56" y="100.6">-</text>
<text x="56.6" y="119.2">R1</text>
<text x="67.4" y="119.2">R2</text>
<text x="177.9" y="119.8">DA1</text>
<text x="227.2" y="118.4">Ном</text>
<text x="230.2" y="118.4">.Описан.</text>
<text x="231.1" y="125.3">M-</text>
<text x="231.1" y="121.8">M+</text>
<text x="227.1" y="127.9">XP4</text>
<text x="59.1" y="137.3">HL1</text>
<text x="69.9" y="137.6">HL2</text>
<text x="104.1" y="135">Ном</text>
<text x="107.1" y="135">.Описан.</text>
<text x="108" y="142">RxD</text>
<text x="108" y="138.5">TxD</text>
<text x="103.9" y="144.6">XP2</text>
<text x="227.2" y="146.2">Ном</text>
<text x="230.2" y="146.2">.Описан.</text>
<text x="231.1" y="149.6">M+</text>
<text x="134" y="153.1">Ном.</text>
<text x="142.7" y="153.1">Описание</text>
<text x="227.1" y="155.7">XP5</text>
<text x="231.1" y="153.1">M-</text>
<text x="142.7" y="156.9">VCC</text>
<text x="142.7" y="160.4">ECHO</text>
<text x="142.7" y="163.8">TRIG</text>
<text x="142.7" y="167.4">GND</text>
<text x="131.8" y="170">XS1</text>
</g>
<text font-size="1.6" x="97.5" y="71.6">PD3</text>
</svg>
